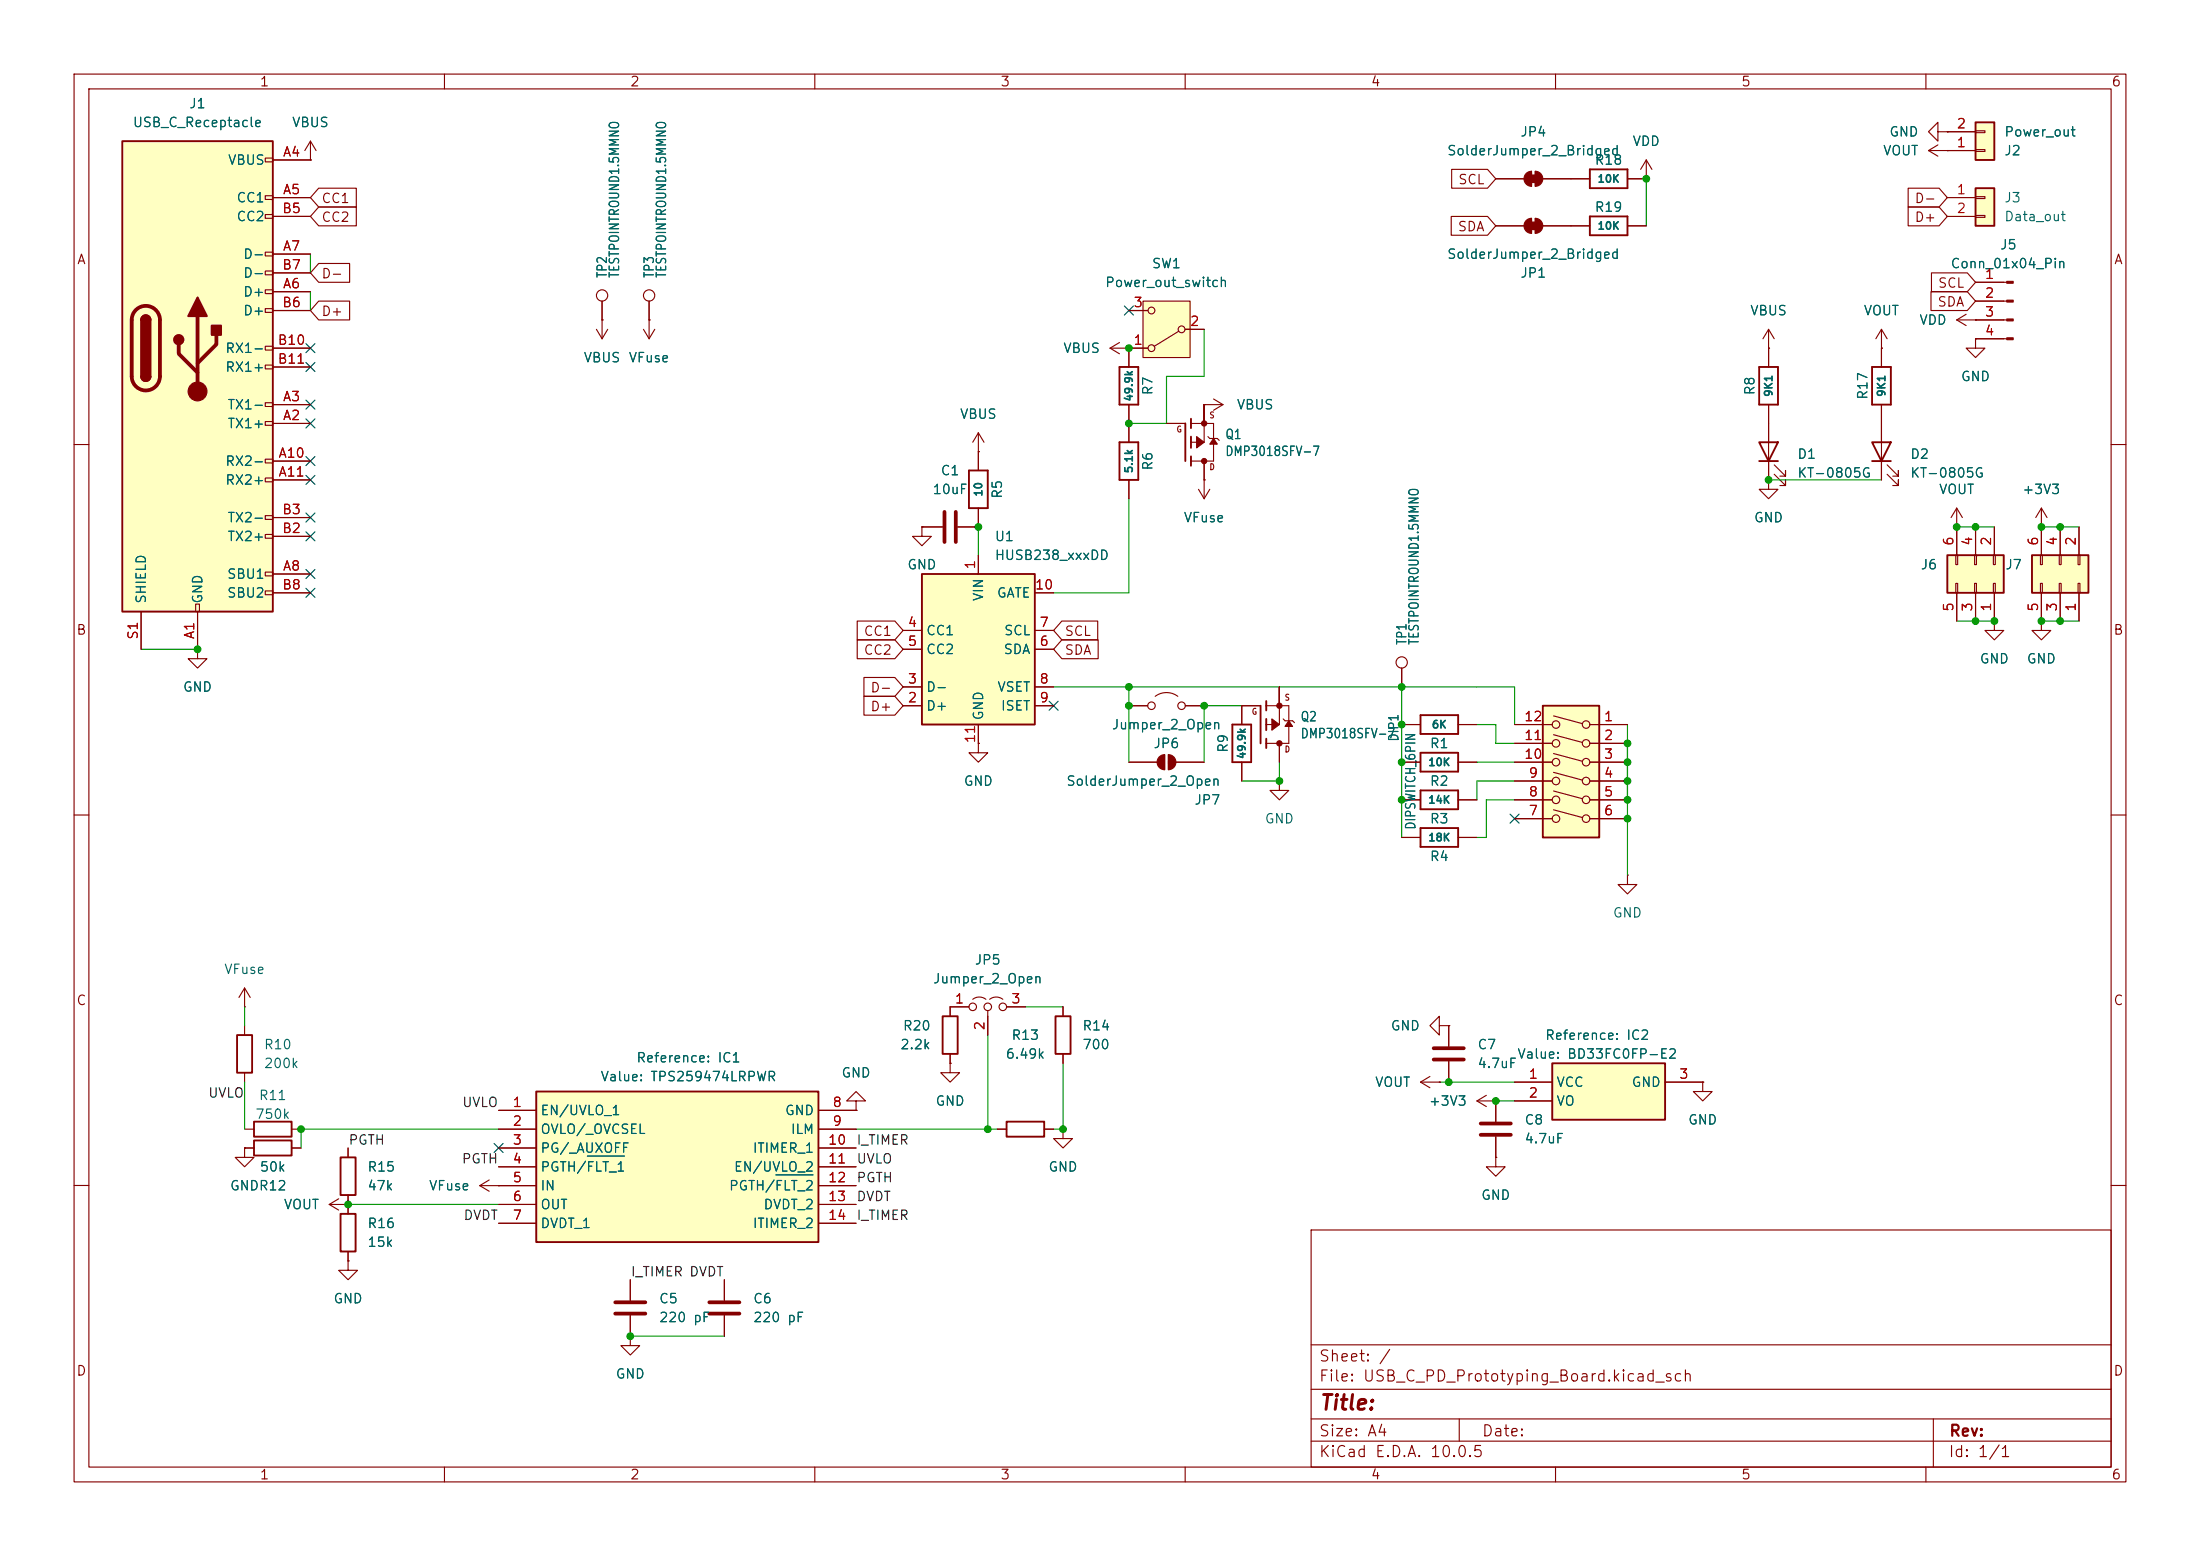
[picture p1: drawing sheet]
<svg xmlns="http://www.w3.org/2000/svg" width="297mm" height="210mm" viewBox="0 0 297 210" stroke-linecap="round" stroke-linejoin="round" font-family="sans-serif">
<g fill="none" stroke="#840000" stroke-width=".15">
<path d="M10 10h277v190h-277zM12 12h273v186h-273zM60 10v2M110 10v2M160 10v2M210 10v2M260 10v2M10 60h2M285 60h2M10 110h2M285 110h2M10 160h2"/>
<path d="M177 166h108v32h-108zM285 160h2M60 198v2M110 198v2M160 198v2M177 194.5h108M177 191.5h108M177 187.5h108M177 181.5h108M197 191.5v3M210 198v2M260 198v2"/>
<path d="M261 191.5v6.5"/>
</g>
<path d="M266.7 16.5h2.5v5.1h-2.5z" fill="#ffffc2"/>
<path d="M266.7 16.5h2.5v5.1h-2.5z" fill="none" stroke="#840000" stroke-width=".25"/>
<g fill="none" stroke="#840000" stroke-width=".15">
<path d="M262.9 17.8h3.8M266.7 17.7h1.3v.2h-1.3zM262.9 20.3h3.8M266.7 20.2h1.3v.2h-1.3zM80.5 44.5l.8 1.2M81.3 43.2h.1M81.3 40.6v5.1M82 44.5l-.7 1.2M87.6 40.6v2.6M219.7 118.1v1.3h1.3l-1.3 1.3-1.3-1.3h1.3M219.7 118.1h.1"/>
<circle cx="81.3" cy="39.9" r=".76"/>
<circle cx="87.6" cy="39.9" r=".76"/>
</g>
<path d="M16.5 19.1h20.3v63.5h-20.3z" fill="#ffffc2"/>
<g fill="none" stroke="#840000" stroke-width=".15">
<path d="M41.9 19.1l-.8 1.2M41.9 19.1l.8 1.2M41.9 19.1v2.5M35.8 21.3h1v.5h-1zM35.8 26.4h1v.5h-1zM35.8 29h1v.5h-1zM35.8 34h1v.5h-1zM35.8 36.6h1v.5h-1zM35.8 39.1h1v.5h-1zM36.8 21.6h5.1M36.8 26.7h5.1M36.8 39.4h5.1"/>
<path d="M36.8 34.3h5.1M36.8 29.2h5.1M36.8 36.8h5.1M41.9 21.6h.1M35.8 41.7h1v.5h-1zM35.8 46.7h1v.5h-1zM35.8 49.3h1v.5h-1zM35.8 54.4h1v.5h-1zM35.8 56.9h1v.5h-1zM36.8 57.2h5.1M36.8 54.6h5.1M36.8 41.9h5.1"/>
<path d="M36.8 47h5.1M36.8 49.5h5.1M35.8 62h1v.5h-1zM35.8 64.5h1v.5h-1zM35.8 69.6h1v.5h-1zM35.8 72.1h1v.5h-1zM35.8 77.2h1v.5h-1zM35.8 79.8h1v.5h-1zM36.8 77.5h5.1M36.8 62.2h5.1M36.8 64.8h5.1M36.8 72.4h5.1"/>
<path d="M36.8 69.9h5.1M19 82.6v5M26.4 81.5h.5v1.1h-.5zM26.7 87.6v1.3h1.2l-1.2 1.3-1.3-1.3h1.3M26.7 87.6h.1M26.7 82.6v5M36.8 80h5.1"/>
</g>
<path d="M16.5 19.1h20.3v63.5h-20.3zM19 43.2a.64 .64 0 0 1 .7-.7 .64 .64 0 0 1 .6 .7M19 50.8a.64 .64 0 0 0 .7 .6 .64 .64 0 0 0 .6-.6" fill="none" stroke="#840000" stroke-width=".25"/>
<path d="M18.3 41.8a1.9 1.9 0 0 1 2.1-.4 1.9 1.9 0 0 1 1.2 1.8v7.6a1.91 1.91 0 0 1-1.9 1.9 1.91 1.91 0 0 1-1.9-1.9v-7.6a1.9 1.9 0 0 1 .5-1.4zM24.1 46.5v1.3l2.6 2.5M26.7 42.7v10.1M29.2 45.2v1.3l-2.5 2.5" fill="none" stroke="#840000" stroke-width=".51"/>
<g fill="#840000" stroke="#840000" stroke-width=".25">
<path d="M19 43.2h1.3v7.6h-1.3z"/>
<path d="M19.2 42.7a.64 .64 0 0 1 .7-.1 .64 .64 0 0 1 .4 .6h-1.3z"/>
<path d="M19 50.8h1.3a.64 .64 0 0 1-.6 .6 .64 .64 0 0 1-.7-.6z"/>
<path d="M26.7 40.1l1.2 2.6h-2.5z"/>
<path d="M28.6 43.9h1.2v1.3h-1.2z"/>
<circle cx="24.1" cy="45.8" r=".63"/>
</g>
<circle cx="26.7" cy="52.8" r="1.27" fill="#840000" stroke="#840000" stroke-width=".15"/>
<path d="M124.5 77.5h15.2v20.3h-15.2z" fill="#ffffc2"/>
<path d="M151.1 59.7h2.6v5.1h-2.6zM160 57.2v5M160.8 56.5v1.3M160.8 58.9v1.6M124.5 77.5h15.2v20.3h-15.2zM130.8 63.5h2.5v5.1h-2.5zM160.8 61.6v1.3" fill="none" stroke="#840000" stroke-width=".25"/>
<g fill="none" stroke="#840000" stroke-width=".15">
<path d="M261.6 17.8v-1.3l-1.3 1.3 1.3 1.3v-1.3h1.3M261.6 19.6l-1.3 .7M262.9 17.8h.1M260.3 20.3l1.3 .8M260.3 20.3h2.6M262.9 20.3h.1M86.9 44.5l.7 1.2M87.6 43.2h.1M87.6 43.2v2.5M88.4 44.5l-.8 1.2M132.1 58.4v5.1M132.1 58.4l-.8 1.3"/>
<path d="M132.1 58.4l.7 1.3M152.4 57.2v2.5M157.5 57.2h2.5M160.8 57.2h3v5h-3M162.6 54.6h.1M162.6 54.6v5.1h-1.8M162.6 54.6h2.5M163.1 58.9l.2 .3h1l.3 .2M163.8 53.8l1.3 .8M165.1 54.6l-1.3 .8M124.5 71.1v1.3h1.2l-1.2 1.3-1.3-1.3h1.3M124.5 71.1h.1"/>
<path d="M124.5 71.1h2.8M132.1 61h.1M132.1 68.6v2.5h-2.8M132.1 74.9v2.6M152.4 64.8v2.5M161.8 66l.8 1.3M162.6 64.8h.1M162.6 62.2v5.1M163.3 66l-.7 1.3M121.9 95.3h2.6M121.9 92.7h2.6M121.9 85.1h2.6"/>
<path d="M121.9 87.6h2.6M132.1 97.8v2.5M139.7 95.3h2.5M139.7 92.7h2.5M139.7 85.1h2.5M139.7 87.6h2.5M139.7 80h2.5M189.2 90.2v2.5"/>
<circle cx="189.2" cy="89.4" r=".76"/>
</g>
<path d="M127.5 69.1v4.1M129 69.1v4.1" fill="none" stroke="#840000" stroke-width=".51"/>
<g fill="#840000" stroke="#840000" stroke-width=".14">
<circle cx="162.6" cy="57.2" r=".36"/>
<circle cx="162.6" cy="62.2" r=".36"/>
</g>
<g fill="#840000" stroke="#840000" stroke-width=".15">
<path d="M161.5 58.9l1.1 .8-1.1 .8z"/>
<path d="M163.8 59.2l.5 .7h-1z"/>
</g>
<path d="M266.7 25.4h2.5v5.1h-2.5z" fill="#ffffc2"/>
<path d="M266.7 25.4h2.5v5.1h-2.5zM151.1 49.5h2.6v5.1h-2.6z" fill="none" stroke="#840000" stroke-width=".25"/>
<path d="M262.9 26.7h3.8M262.9 29.2h3.8M266.7 26.5h1.3v.3h-1.3zM266.7 29.1h1.3v.2h-1.3zM149.9 47l1.2 .8M149.9 47h2.5M151.1 46.2l-1.2 .8M152.4 47h.1M152.4 47v2.5M152.4 54.6v2.6" fill="none" stroke="#840000" stroke-width=".15"/>
<path d="M154.3 40.6h6.4v7.7h-6.4z" fill="#ffffc2"/>
<g fill="none" stroke="#840000" stroke-width=".15">
<path d="M266.7 38.1h4.2M152.4 47h2.5M152.4 41.9h2.5M154.3 40.6h6.4v7.7h-6.4zM159.1 44.7l-3.3 2M160 44.5h2.6M266.7 40.6h4.2M266.7 43.2h4.2M266.7 45.7h4.2M152.4 95.3h2.5M156 94a2.54 2.54 0 0 1 3 0M160 95.3h2.6"/>
<path d="M170.2 95.3h-2.6v2.5M170.9 95.3h3.1v5h-3.1M172.7 92.7v5.1h-1.8M173.2 97l.3 .3h1l.3 .2M132.1 100.3v1.3h1.2l-1.2 1.3-1.3-1.3h1.3M132.1 100.3h.1M152.4 102.9h3.8M157.2 101.9v2M157.7 101.9v2M158.7 102.9h3.9M167.6 102.9v2.5M172.7 105.4v1.3h1.3l-1.3 1.3-1.3-1.3h1.3"/>
<path d="M172.7 105.4h.1M172.7 100.3v2.6M143.5 152.4v1.3h1.3l-1.3 1.2-1.3-1.2h1.3M143.5 152.4h.1M191.8 146.1l1.2 .7M191.8 146.1h2.5M193 145.3l-1.2 .8M194.3 146.1h.1M199.4 148.6l1.3 .8M199.4 148.6h2.5M200.7 147.8l-1.3 .8M201.9 156.2v1.3h1.3l-1.3 1.3-1.2-1.3h1.2"/>
<path d="M201.9 156.2h.1M201.9 148.6h.1M201.9 148.6v2.8M201.9 153.4v2.8"/>
<circle cx="155.4" cy="41.9" r=".46"/>
<circle cx="155.4" cy="47" r=".46"/>
<circle cx="159.5" cy="44.5" r=".46"/>
<circle cx="155.4" cy="95.3" r=".51"/>
<circle cx="159.5" cy="95.3" r=".51"/>
</g>
<g fill="#840000" stroke="#840000" stroke-width=".15">
<path d="M270.9 38h.9v.2h-.9z"/>
<path d="M270.9 40.5h.9v.3h-.9z"/>
<path d="M270.9 43.1h.9v.2h-.9z"/>
<path d="M270.9 45.6h.9v.2h-.9z"/>
<path d="M157.7 101.9a1.02 1.02 0 0 1 1 1 1.02 1.02 0 0 1-1 1z"/>
<path d="M156.5 102.2l.4-.3h.3v2a1.02 1.02 0 0 1-.9-.6 1.02 1.02 0 0 1 .2-1.1z"/>
<path d="M171.7 97l1 .8-1 .8z"/>
<path d="M174 97.3l.5 .7h-1z"/>
</g>
<path d="M199.9 153.2h4.1M199.9 151.6h4.1" fill="none" stroke="#840000" stroke-width=".51"/>
<path d="M166.4 97.8h2.5v5.1h-2.5zM170.2 95.3v5M170.9 94.6v1.3M170.9 97v1.6M170.9 99.7v1.3" fill="none" stroke="#840000" stroke-width=".25"/>
<g fill="#840000" stroke="#840000" stroke-width=".14">
<circle cx="172.7" cy="95.3" r=".36"/>
<circle cx="172.7" cy="100.3" r=".36"/>
</g>
<path d="M209.5 143.5h15.3v7.6h-15.3z" fill="#ffffc2"/>
<path d="M191.8 96.5h5v2.6h-5zM191.8 101.6h5v2.5h-5zM209.5 143.5h15.3v7.6h-15.3z" fill="none" stroke="#840000" stroke-width=".25"/>
<g fill="none" stroke="#840000" stroke-width=".15">
<path d="M201.9 24.1h3.8M206.8 23.1v2M207.3 23.1v2M208.3 24.1h3.8M189.2 97.8h2.6M196.8 97.8h2.6M189.2 102.9h2.6M196.8 102.9h2.6M194.3 138.4v-1.2l-1.3 1.2 1.3 1.3v-1.3h1.3M195.6 138.4h.1M195.6 138.4v2.8M195.6 143.3v2.8"/>
<path d="M204.5 146.1h5M204.5 148.6h5M224.8 146.1h5.1M229.9 146.1v1.2h1.2l-1.2 1.3-1.3-1.3h1.3M229.9 146.1h.1"/>
</g>
<g fill="#840000" stroke="#840000" stroke-width=".15">
<path d="M206.5 23.6h1v1h-1z"/>
<path d="M206 23.4l.4-.2 .4-.1v2a1.02 1.02 0 0 1-1-.6 1.02 1.02 0 0 1 .2-1.1z"/>
<path d="M207.3 23.1a1.02 1.02 0 0 1 1 1 1.02 1.02 0 0 1-1 1z"/>
</g>
<path d="M193.5 143h4.1M193.5 141.5h4.1" fill="none" stroke="#840000" stroke-width=".51"/>
<path d="M208.3 95.3h7.6v17.7h-7.6z" fill="#ffffc2"/>
<g fill="none" stroke="#840000" stroke-width=".15">
<path d="M201.9 30.5h3.8M206.8 29.5v2M207.3 29.5v2M208.3 30.5h6.3M219.7 30.5h2.5M238.8 47v2.5M238.8 54.6v10.2M254 47v2.5M254 54.6v10.2M266.7 45.7v1.3h1.3l-1.3 1.3-1.3-1.3h1.3M266.7 45.7h.1M238.8 64.8v1.2h1.2l-1.2 1.3-1.3-1.3h1.3"/>
<path d="M238.8 64.8h.1M239.5 64l1.5 1.5v-.7v.7h-.7M239.5 62.7l1.5 1.6v-.8v.8h-.7M254.8 64l1.5 1.5v-.7v.7h-.8M254.8 62.7l1.5 1.6v-.8v.8h-.8M204.5 97.8h5M209.7 96.6l3.9 1.1M209.7 99.2l3.9 1M214.6 97.8h5.1M269.2 83.8v1.3h1.3l-1.3 1.3-1.2-1.3h1.2M269.2 83.8h.1M275.6 83.8v1.3h1.3l-1.3 1.3-1.3-1.3h1.3"/>
<path d="M275.6 83.8h.1M189.2 108h2.6M189.2 113h2.6M196.8 108h2.6M196.8 113h2.6M204.5 100.3h5M204.5 102.9h5M204.5 105.4h5M204.5 108h5M204.5 110.5h5M209.7 101.7l3.9 1M209.7 104.2l3.9 1.1"/>
<path d="M209.7 106.8l3.9 1M209.7 109.3l3.9 1M214.6 100.3h5.1M214.6 102.9h5.1M214.6 105.4h5.1M214.6 108h5.1M214.6 110.5h5.1M33 138.4v1.3M130.8 135.9h-2.5v1.3M131.3 134.9a1.44 1.44 0 0 1 1.8 0M133.3 136.4v3.3M133.6 134.9a1.44 1.44 0 0 1 1.8 0"/>
<path d="M135.9 135.9h2.5M143.5 135.9v1.3M33 154.9v1.3h1.3l-1.3 1.3-1.3-1.3h1.3M33 154.9h.1M33 144.8v1.3M33 154.9h1.3M39.4 154.9h1.2M47 154.9v1.3M66 159.3l-1.2 .7M115.6 148.6h1.2l-1.2-1.3-1.3 1.3h1.3v1.3M115.6 149.9h.1M128.3 143.5v1.3h1.2l-1.2 1.3-1.3-1.3h1.3"/>
<path d="M128.3 143.5h.1M128.3 142.2v1.3M134.6 152.4h1.3M141 152.4h1.2M143.5 142.2v1.3M44.4 162.6l1.3 .7M44.4 162.6h2.6M45.7 161.8l-1.3 .8M47 170.2v1.3h1.3l-1.3 1.2-1.3-1.2h1.3M47 170.2h.1M47 162.6h.1M47 161.3v2.5"/>
<path d="M47 168.9v1.3M64.8 160l1.2 .8M64.8 160h2.5M67.3 160h.1M85.1 172.7v2.8M85.1 177.5v2.8M97.8 172.7v2.8M97.8 177.5v2.8M85.1 180.3v1.3h1.3l-1.3 1.3-1.3-1.3h1.3M85.1 180.3h.1"/>
<circle cx="210.1" cy="97.8" r=".51"/>
<circle cx="214.1" cy="97.8" r=".51"/>
<circle cx="210.1" cy="100.3" r=".51"/>
<circle cx="210.1" cy="105.4" r=".51"/>
<circle cx="210.1" cy="102.9" r=".51"/>
<circle cx="210.1" cy="108" r=".51"/>
<circle cx="210.1" cy="110.5" r=".51"/>
<circle cx="214.1" cy="110.5" r=".51"/>
<circle cx="214.1" cy="100.3" r=".51"/>
<circle cx="214.1" cy="108" r=".51"/>
<circle cx="214.1" cy="102.9" r=".51"/>
<circle cx="214.1" cy="105.4" r=".51"/>
<circle cx="131.3" cy="135.9" r=".51"/>
<circle cx="133.4" cy="135.9" r=".51"/>
<circle cx="135.4" cy="135.9" r=".51"/>
</g>
<g fill="none" stroke="#840000" stroke-width=".25">
<path d="M214.6 29.2h5.1v2.6h-5.1zM237.5 59.7h2.5l-1.2 2.5zM237.5 49.5h2.5v5.1h-2.5zM252.7 59.7h2.6l-1.3 2.5zM252.7 49.5h2.6v5.1h-2.6zM237.5 62.2h2.5M252.7 62.2h2.6M208.3 95.3h7.6v17.7h-7.6zM191.8 106.7h5v2.5h-5zM191.8 111.8h5v2.5h-5zM32 139.7h2v5.1h-2zM127.3 137.2h2v5h-2z"/>
<path d="M142.5 137.2h2v5h-2zM34.3 153.9h5.1v2.1h-5.1zM46 156.2h2v5.1h-2zM135.9 151.4h5.1v2h-5.1zM46 163.8h2v5.1h-2z"/>
</g>
<path d="M83.1 177.3h4M83.1 175.8h4M95.8 177.3h4M95.8 175.8h4" fill="none" stroke="#840000" stroke-width=".51"/>
<g fill="#840000" stroke="#840000" stroke-width=".15">
<path d="M206.5 30h1v1h-1z"/>
<path d="M206 29.8l.4-.3h.4v2a1.02 1.02 0 0 1-1-.6 1.02 1.02 0 0 1 .2-1.1z"/>
<path d="M207.3 29.5a1.02 1.02 0 0 1 1 1 1.02 1.02 0 0 1-1 1z"/>
</g>
<path d="M274.3 74.9h7.6v5.1h-7.6z" fill="#ffffc2"/>
<path d="M214.6 22.9h5.1v2.5h-5.1zM274.3 74.9h7.6v5.1h-7.6z" fill="none" stroke="#840000" stroke-width=".25"/>
<g fill="none" stroke="#840000" stroke-width=".15">
<path d="M212.1 24.1h2.5M219.7 24.1h2.5M222.2 24.1h.1M222.2 21.6l-.7 1.3M222.2 21.6l.8 1.3M222.2 21.6v2.5M275.5 78.7h.2v1.3h-.2zM275.5 74.9h.2v1.3h-.2zM275.6 71.1v3.8M278 78.7h.3v1.3h-.3zM278 74.9h.3v1.3h-.3zM278.1 71.1v3.8"/>
<path d="M280.5 78.7h.3v1.3h-.3zM280.5 74.9h.3v1.3h-.3zM280.7 71.1v3.8M275.6 80v3.8M278.1 80v3.8M280.7 80v3.8"/>
</g>
<path d="M262.9 74.9h7.6v5.1h-7.6z" fill="#ffffc2"/>
<path d="M262.9 74.9h7.6v5.1h-7.6z" fill="none" stroke="#840000" stroke-width=".25"/>
<g fill="none" stroke="#840000" stroke-width=".15">
<path d="M264 78.7h.3v1.3h-.3zM264 74.9h.3v1.3h-.3zM264.2 71.1v3.8M266.6 78.7h.2v1.3h-.2zM266.6 74.9h.2v1.3h-.2zM266.7 71.1v3.8M269.1 78.7h.3v1.3h-.3zM269.1 74.9h.3v1.3h-.3zM269.2 71.1v3.8M275.6 71.1h.1M275.6 68.6l-.8 1.3M275.6 68.6l.8 1.3"/>
<path d="M275.6 68.6v2.5M264.2 80v3.8M266.7 80v3.8M269.2 80v3.8"/>
</g>
<path d="M72.4 147.3h38.1v20.3h-38.1z" fill="#ffffc2"/>
<path d="M34.3 151.4h5.1v2h-5.1zM72.4 147.3h38.1v20.3h-38.1z" fill="none" stroke="#840000" stroke-width=".25"/>
<g fill="none" stroke="#840000" stroke-width=".15">
<path d="M262.9 17.8h.1M262.9 17.8h3.8M36.8 21.6h5.1M36.8 26.7h5.1M36.8 39.4h5.1M36.8 34.3h5.1M36.8 29.2h5.1M36.8 36.8h5.1M41.9 21.6h.1M43 25.4h5.1v2.5h-5.1l-1.1-1.2zM43 27.9h5.1v2.6h-5.1l-1.1-1.3zM43 35.6h4.2v2.5h-4.2l-1.1-1.3z"/>
<path d="M195.9 29.2h4.9l1.1 1.3-1.1 1.3h-4.9zM196 22.9h4.8l1.1 1.2-1.1 1.3h-4.8zM201.9 30.5h3.8M201.9 24.1h3.8M208.3 30.5h6.3M208.3 24.1h6.3M219.7 30.5h2.5M219.7 24.1h2.5M222.2 24.1h.1M257.6 25.4h4.2l1.1 1.3-1.1 1.2h-4.2zM257.6 27.9h4.2l1.1 1.3-1.1 1.3h-4.2zM260.7 39.4h4.9l1.1 1.2-1.1 1.3h-4.9z"/>
<path d="M260.7 36.8h4.9l1.1 1.3-1.1 1.3h-4.9zM262.9 20.3h.1M262.9 20.3h3.8M266.7 38.1h3.8M36.8 47h5.1M36.8 41.9h5.1M36.8 57.2h5.1M36.8 54.6h5.1M36.8 49.5h5.1M43 40.6h4.2v2.6h-4.2l-1.1-1.3zM81.3 43.2h.1M81.3 40.6v2.6"/>
<path d="M87.6 43.2h.1M87.6 40.6v2.6M152.4 47h.1M152.4 47h2.5M152.4 41.9h2.5M152.4 47v2.5M152.4 54.6v5.1M157.5 57.2h2.5M160 44.5h2.6M162.6 54.6h.1M162.6 54.6v2.6M238.8 47h.1"/>
<path d="M238.8 44.5l-.8 1.2M238.8 44.5l.7 1.2M238.8 44.5v5M238.8 54.6v5.1M254 47h.1M254 44.5l-.8 1.2M254 44.5l.8 1.2M254 44.5v5M254 54.6v5.1M264.2 43.2l1.2 .7M264.2 43.2h6.3M265.4 42.4l-1.2 .8"/>
<path d="M266.7 43.2h.1M266.7 45.7h.1M266.7 40.6h3.8M266.7 45.7h3.8M36.8 77.5h5.1M36.8 62.2h5.1M36.8 64.8h5.1M36.8 72.4h5.1M36.8 69.9h5.1M124.5 71.1h.1M124.5 71.1h2.8M132.1 61h.1"/>
<path d="M132.1 61v2.5M132.1 68.6v2.5h-2.8M132.1 74.9v2.6M152.4 64.8v2.5M162.6 64.8h.1M162.6 62.2v2.6M238.8 64.8h.1M238.8 62.2v2.6M254 62.2v2.6M264.2 71.1h.1M264.2 68.6l-.8 1.3M264.2 68.6l.7 1.3"/>
<path d="M264.2 68.6v6.3M266.7 71.1v3.8M269.2 71.1v3.8M275.6 71.1h.1M275.6 71.1v3.8M278.1 71.1v3.8M280.7 71.1v3.8M19 82.6v5M26.7 87.6h.1M26.7 82.6v5M36.8 80h5.1M115.7 86.4h5.1l1.1 1.2-1.1 1.3h-5.1z"/>
<path d="M115.7 83.8h5.1l1.1 1.3-1.1 1.3h-5.1zM116.6 94h4.2l1.1 1.3-1.1 1.2h-4.2zM116.6 91.4h4.2l1.1 1.3-1.1 1.3h-4.2zM121.9 95.3h2.6M121.9 92.7h2.6M121.9 85.1h2.6M121.9 87.6h2.6M132.1 97.8v2.5M139.7 95.3h2.5M139.7 92.7h2.5M139.7 85.1h2.5M139.7 87.6h2.5"/>
<path d="M139.7 80h2.5M143.4 86.4h4.9v2.5h-4.9l-1.2-1.3zM143.4 83.8h4.8v2.6h-4.8l-1.2-1.3zM152.4 95.3h2.5M160 95.3h2.6M170.2 95.3h-2.6v2.5M172.7 92.7v2.6M189.2 90.2v2.5M189.2 97.8h2.6M196.8 97.8h2.6M204.5 97.8h5M214.6 97.8h5.1"/>
<path d="M264.2 80v3.8M266.7 80v3.8M269.2 83.8h.1M269.2 80v3.8M275.6 83.8h.1M275.6 80v3.8M278.1 80v3.8M280.7 80v3.8M132.1 100.3h.1M152.4 102.9h3.8M158.7 102.9h3.9M167.6 102.9v2.5"/>
<path d="M172.7 100.3v2.6M189.2 113h2.6M189.2 108h2.6M189.2 102.9h2.6M196.8 113h2.6M196.8 108h2.6M196.8 102.9h2.6M204.5 108h5M204.5 100.3h5M204.5 102.9h5M204.5 105.4h5M204.5 110.5h5"/>
<path d="M214.6 108h5.1M214.6 100.3h5.1M214.6 102.9h5.1M214.6 105.4h5.1M214.6 110.5h5.1M33 135.9h.1M33 133.4l-.7 1.2M33 133.4l.8 1.2M33 133.4v2.5M130.8 135.9h-2.5v1.3M133.3 137.2v2.5M135.9 135.9h2.5"/>
<path d="M143.5 135.9v1.3M195.6 138.4h.1M195.6 138.4v2.8M33 154.9h.1M33 152.4h1.3M33 154.9h1.3M39.4 152.4h1.2M39.4 154.9h1.2M47 154.9v1.3M67.3 149.9h5.1M67.3 152.4h5.1M67.3 154.9h5.1"/>
<path d="M67.3 157.5h5.1M110.5 149.9h5.1M110.5 152.4h5.1M110.5 154.9h5.1M110.5 157.5h5.1M115.6 149.9h.1M128.3 143.5h.1M128.3 142.2v1.3M134.6 152.4h1.3M141 152.4h1.2M143.5 152.4h.1M143.5 142.2v1.3"/>
<path d="M194.3 146.1h.1M195.6 143.3v2.8M201.9 148.6h.1M201.9 156.2h.1M201.9 148.6v2.8M201.9 153.4v2.8M204.5 146.1h5M204.5 148.6h5M224.8 146.1h5.1M229.9 146.1h.1M47 170.2h.1M47 162.6h.1"/>
<path d="M47 161.3v2.5M47 168.9v1.3M67.3 160h.1M67.3 160h5.1M67.3 162.6h5.1M67.3 165.1h5.1M85.1 172.7v2.8M85.1 177.5v2.8M97.8 172.7v2.8M97.8 177.5v2.8M110.5 160h5.1M110.5 162.6h5.1"/>
<path d="M110.5 165.1h5.1M85.1 180.3h.1"/>
</g>
<path d="M79.3 156h5M104.7 158.6h5.1" fill="none" stroke="#006464" stroke-width=".15"/>
<g fill="none" stroke="#009600" stroke-width=".15">
<path d="M41.9 34.3v2.5M41.9 39.4v2.5M222.2 24.1v6.4M162.6 44.5v6.3h-5.1v6.4h-5.1M132.1 71.1v3.8M152.4 67.3v12.7h-10.2M238.8 64.8h15.2M264.2 71.1h5M275.6 71.1h5.1M19 87.6h7.7M142.2 92.7h62.3v5.1M152.4 92.7v10.2"/>
<path d="M167.6 95.3h-5v7.6M189.2 92.7v20.3M199.4 97.8h2.5v2.5h2.6M219.7 97.8v20.3M264.2 83.8h5M275.6 83.8h5.1M172.7 102.9v2.5h-5.1M199.4 102.9h5.1M204.5 108h-3.8v5h-1.3M204.5 105.4h-5.1v2.6M33 135.9v2.5M133.3 139.7v12.7"/>
<path d="M138.4 135.9h5.1M33 146.1v6.3M67.3 152.4h-26.7v2.5M115.6 152.4h19M143.5 143.5v8.9h-1.3M194.3 146.1h10.2M201.9 148.6h2.6M47 162.6h20.3M85.1 180.3h12.7"/>
</g>
<g fill="none" stroke="#000084" stroke-width=".15">
<path d="M41.3 56.5l1.2 1.3M41.3 46.4l1.2 1.2M41.3 54l1.2 1.2M41.3 48.9l1.2 1.2M42.5 56.5l-1.2 1.3M42.5 46.4l-1.2 1.2M42.5 54l-1.2 1.2M42.5 48.9l-1.2 1.2M151.8 41.3l1.2 1.2M153 41.3l-1.2 1.2M41.3 69.2l1.2 1.3M41.3 71.8l1.2 1.2"/>
<path d="M41.3 79.4l1.2 1.2M41.3 76.9l1.2 1.2M41.3 61.6l1.2 1.2M41.3 64.2l1.2 1.2M42.5 69.2l-1.2 1.3M42.5 71.8l-1.2 1.2M42.5 79.4l-1.2 1.2M42.5 76.9l-1.2 1.2M42.5 61.6l-1.2 1.2M42.5 64.2l-1.2 1.2M141.6 94.6l1.2 1.3M142.8 94.6l-1.2 1.3"/>
<path d="M203.9 109.9l1.2 1.2M205.1 109.9l-1.2 1.2M66.7 154.3l1.2 1.2M67.9 154.3l-1.2 1.2"/>
</g>
<g fill="#009600" stroke="#009600" stroke-width=".14">
<circle cx="278.1" cy="71.1" r=".46"/>
<circle cx="275.6" cy="71.1" r=".46"/>
<circle cx="266.7" cy="83.8" r=".46"/>
<circle cx="269.2" cy="83.8" r=".46"/>
<circle cx="264.2" cy="71.1" r=".46"/>
<circle cx="266.7" cy="71.1" r=".46"/>
<circle cx="278.1" cy="83.8" r=".46"/>
<circle cx="275.6" cy="83.8" r=".46"/>
<circle cx="47" cy="162.6" r=".46"/>
<circle cx="85.1" cy="180.3" r=".46"/>
<circle cx="40.6" cy="152.4" r=".46"/>
<circle cx="152.4" cy="95.3" r=".46"/>
<circle cx="152.4" cy="92.7" r=".46"/>
<circle cx="152.4" cy="47" r=".46"/>
<circle cx="152.4" cy="57.2" r=".46"/>
<circle cx="162.6" cy="95.3" r=".46"/>
<circle cx="132.1" cy="71.1" r=".46"/>
<circle cx="219.7" cy="100.3" r=".46"/>
<circle cx="219.7" cy="102.9" r=".46"/>
<circle cx="189.2" cy="97.8" r=".46"/>
<circle cx="189.2" cy="92.7" r=".46"/>
<circle cx="219.7" cy="110.5" r=".46"/>
<circle cx="219.7" cy="108" r=".46"/>
<circle cx="219.7" cy="105.4" r=".46"/>
<circle cx="189.2" cy="102.9" r=".46"/>
<circle cx="189.2" cy="108" r=".46"/>
<circle cx="195.6" cy="146.1" r=".46"/>
<circle cx="143.5" cy="152.4" r=".46"/>
<circle cx="133.3" cy="152.4" r=".46"/>
<circle cx="172.7" cy="105.4" r=".46"/>
<circle cx="201.9" cy="148.6" r=".46"/>
<circle cx="26.7" cy="87.6" r=".46"/>
<circle cx="222.2" cy="24.1" r=".46"/>
<circle cx="238.8" cy="64.8" r=".46"/>
</g>
<text font-size="2" fill="#840000" x="178" y="190.8">Title:</text>
<g font-size="1.5" fill="#840000">
<text x="178" y="184.1">Sheet: /</text>
<text x="178" y="186.8">File: USB_C_PD_Prototyping_Board.kicad_sch</text>
<text x="178" y="197">KiCad E.D.A. 10.0.5</text>
<text x="178" y="194.2">Size: A4</text>
<text x="200" y="194.2">Date:</text>
<text x="263" y="197">Id: 1/1</text>
<text x="263" y="194.2">Rev:</text>
</g>
<g font-size="1.3" fill="#840000">
<text x="35" y="12">1</text>
<text x="85" y="12">2</text>
<text x="135" y="12">3</text>
<text x="185" y="12">4</text>
<text x="235" y="12">5</text>
<text x="285" y="12">6</text>
<text x="43.3" y="27.7">CC1</text>
<text x="196.8" y="25.2">SCL</text>
<text x="258.4" y="27.7">D-</text>
<text x="10.3" y="36">A</text>
<text x="43.3" y="30.3">CC2</text>
<text x="196.7" y="31.5">SDA</text>
<text x="258.4" y="30.3">D+</text>
<text x="285.3" y="36">A</text>
<text x="43.3" y="37.9">D-</text>
<text x="261.5" y="41.7">SDA</text>
<text x="261.5" y="39.2">SCL</text>
<text x="43.3" y="43">D+</text>
<text x="10.2" y="86">B</text>
<text x="116.5" y="88.7">CC2</text>
<text x="116.5" y="86.1">CC1</text>
<text x="143.6" y="88.7">SDA</text>
<text x="143.6" y="86.1">SCL</text>
<text x="285.2" y="86">B</text>
<text x="117.4" y="93.8">D-</text>
<text x="117.4" y="96.3">D+</text>
<text x="10.2" y="136">C</text>
<text x="285.2" y="136">C</text>
<text x="10.2" y="186">D</text>
<text x="285.2" y="186">D</text>
<text x="35" y="200">1</text>
<text x="85" y="200">2</text>
<text x="135" y="200">3</text>
<text x="185" y="200">4</text>
<text x="235" y="200">5</text>
<text x="285" y="200">6</text>
</g>
<g font-size="1.3" fill="#006464">
<text x="17.8" y="17.5">USB_C_Receptacle</text>
<text x="25.5" y="14.9">J1</text>
<text x="39.3" y="17.5">VBUS</text>
<text x="30.7" y="22.6">VBUS</text>
<text x="195.3" y="21.3">SolderJumper_2_Bridged</text>
<text x="205.2" y="18.7">JP4</text>
<text x="215.2" y="22.6">R18</text>
<text x="220.3" y="20">VDD</text>
<text x="254.1" y="21.3">VOUT</text>
<text x="255" y="18.7">GND</text>
<text x="270.5" y="21.3">J2</text>
<text x="270.5" y="18.7">Power_out</text>
<text x="31.8" y="27.6">CC1</text>
<text x="215.2" y="28.9">R19</text>
<text x="270.5" y="27.6">J3</text>
<text x="31.8" y="30.2">CC2</text>
<text x="32.7" y="35.3">D-</text>
<text x="195.3" y="35.3">SolderJumper_2_Bridged</text>
<text x="269.9" y="34">J5</text>
<text x="270.5" y="30.2">Data_out</text>
<text x="32.7" y="40.3">D+</text>
<text x="32.7" y="37.8">D-</text>
<text x="82.2" y="37.6" transform="rotate(-90 82.2 37.6)">TP2</text>
<text x="83.9" y="37.6" transform="rotate(-90 83.9 37.6)">TESTPOINTROUND1.5MMNO</text>
<text x="88.6" y="37.6" transform="rotate(-90 88.6 37.6)">TP3</text>
<text x="90.2" y="37.6" transform="rotate(-90 90.2 37.6)">TESTPOINTROUND1.5MMNO</text>
<text x="149.1" y="39.1">Power_out_switch</text>
<text x="155.4" y="36.5">SW1</text>
<text x="205.2" y="37.8">JP1</text>
<text x="263.2" y="36.5">Conn_01x04_Pin</text>
<text x="30.3" y="48">RX1-</text>
<text x="32.7" y="42.9">D+</text>
<text x="143.5" y="48">VBUS</text>
<text x="236.2" y="42.9">VBUS</text>
<text x="251.5" y="42.9">VOUT</text>
<text x="259" y="44.1">VDD</text>
<text x="30.3" y="50.5">RX1+</text>
<text x="78.7" y="49.2">VBUS</text>
<text x="84.8" y="49.2">VFuse</text>
<text x="155.9" y="53.4" transform="rotate(-90 155.9 53.4)">R7</text>
<text x="237.2" y="53.4" transform="rotate(-90 237.2 53.4)">R8</text>
<text x="264.6" y="51.8">GND</text>
<text x="30.6" y="58.1">TX1+</text>
<text x="30.6" y="55.6">TX1-</text>
<text x="129.5" y="56.8">VBUS</text>
<text x="165.3" y="59.6">Q1</text>
<text x="166.9" y="55.6">VBUS</text>
<text x="252.4" y="54" transform="rotate(-90 252.4 54)">R17</text>
<text x="30.3" y="63.2">RX2-</text>
<text x="30.3" y="65.7">RX2+</text>
<text x="126.9" y="64.5">C1</text>
<text x="155.9" y="63.6" transform="rotate(-90 155.9 63.6)">R6</text>
<text x="165.3" y="61.9">DMP3018SFV-7</text>
<text x="242.6" y="62.2">D1</text>
<text x="242.6" y="64.8">KT-0805G</text>
<text x="257.8" y="62.2">D2</text>
<text x="257.8" y="64.8">KT-0805G</text>
<text x="30.6" y="70.8">TX2-</text>
<text x="125.8" y="67">10uF</text>
<text x="135.6" y="67.4" transform="rotate(-90 135.6 67.4)">R5</text>
<text x="159.7" y="70.8">VFuse</text>
<text x="236.7" y="70.8">GND</text>
<text x="261.7" y="67">VOUT</text>
<text x="272.9" y="67">+3V3</text>
<text x="30.6" y="73.4">TX2+</text>
<text x="122.4" y="77.2">GND</text>
<text x="134.2" y="73.4">U1</text>
<text x="134.2" y="75.9">HUSB238_xxxDD</text>
<text x="259.2" y="77.2">J6</text>
<text x="270.6" y="77.2">J7</text>
<text x="20" y="81.6" transform="rotate(-90 20 81.6)">SHIELD</text>
<text x="27.6" y="81.6" transform="rotate(-90 27.6 81.6)">GND</text>
<text x="30.6" y="78.4">SBU1</text>
<text x="30.6" y="81">SBU2</text>
<text x="133" y="81.2" transform="rotate(-90 133 81.2)">VIN</text>
<text x="134.5" y="81">GATE</text>
<text x="124.9" y="86.1">CC1</text>
<text x="124.9" y="88.6">CC2</text>
<text x="135.4" y="88.6">SDA</text>
<text x="135.5" y="86.1">SCL</text>
<text x="190.2" y="87.1" transform="rotate(-90 190.2 87.1)">TP1</text>
<text x="191.8" y="87.1" transform="rotate(-90 191.8 87.1)">TESTPOINTROUND1.5MMNO</text>
<text x="267.2" y="89.9">GND</text>
<text x="273.5" y="89.9">GND</text>
<text x="24.6" y="93.7">GND</text>
<text x="124.9" y="93.7">D-</text>
<text x="134.6" y="93.7">VSET</text>
<text x="124.9" y="96.2">D+</text>
<text x="133" y="97.3" transform="rotate(-90 133 97.3)">GND</text>
<text x="135" y="96.2">ISET</text>
<text x="150" y="98.8">Jumper_2_Open</text>
<text x="155.6" y="101.3">JP6</text>
<text x="166.1" y="101.7" transform="rotate(-90 166.1 101.7)">R9</text>
<text x="175.5" y="97.7">Q2</text>
<text x="175.5" y="100">DMP3018SFV-7</text>
<text x="189.1" y="100.2" transform="rotate(-90 189.1 100.2)">DIP1</text>
<text x="192.9" y="101.3">R1</text>
<text x="130" y="106.4">GND</text>
<text x="143.9" y="106.4">SolderJumper_2_Open</text>
<text x="192.9" y="106.4">R2</text>
<text x="161.2" y="108.9">JP7</text>
<text x="170.7" y="111.5">GND</text>
<text x="191.4" y="112.1" transform="rotate(-90 191.4 112.1)">DIPSWITCH_6PIN</text>
<text x="192.9" y="111.5">R3</text>
<text x="192.9" y="116.5">R4</text>
<text x="217.6" y="124.2">GND</text>
<text x="30.2" y="131.8">VFuse</text>
<text x="131.5" y="130.5">JP5</text>
<text x="125.9" y="133">Jumper_2_Open</text>
<text x="35.5" y="141.9">R10</text>
<text x="85.8" y="143.7">Reference: IC1</text>
<text x="121.4" y="141.9">2.2k</text>
<text x="121.8" y="139.4">R20</text>
<text x="135.7" y="143.2">6.49k</text>
<text x="136.5" y="140.7">R13</text>
<text x="146" y="139.4">R14</text>
<text x="146" y="141.9">700</text>
<text x="187.7" y="139.4">GND</text>
<text x="199.4" y="141.9">C7</text>
<text x="204.8" y="143.2">Value: BD33FC0FP-E2</text>
<text x="208.5" y="140.7">Reference: IC2</text>
<text x="34.9" y="148.8">R11</text>
<text x="35.5" y="144.5">200k</text>
<text x="81" y="146.3">Value: TPS259474LRPWR</text>
<text x="113.5" y="145.7">GND</text>
<text x="126.2" y="149.6">GND</text>
<text x="185.5" y="147">VOUT</text>
<text x="192.8" y="149.6">+3V3</text>
<text x="199.4" y="144.5">4.7uF</text>
<text x="210" y="147">VCC</text>
<text x="210" y="149.6">VO</text>
<text x="220.2" y="147">GND</text>
<text x="34.4" y="151.3">750k</text>
<text x="72.9" y="150.8">EN/UVLO_1</text>
<text x="72.9" y="153.4">OVLO/_OVCSEL</text>
<text x="72.9" y="155.9">PG/_AUXOFF</text>
<text x="101.5" y="155.9">ITIMER_1</text>
<text x="105.9" y="150.8">GND</text>
<text x="106.7" y="153.4">ILM</text>
<text x="205.7" y="152.1">C8</text>
<text x="205.7" y="154.6">4.7uF</text>
<text x="227.8" y="152.1">GND</text>
<text x="31" y="161">GNDR12</text>
<text x="35" y="158.4">50k</text>
<text x="49.5" y="158.4">R15</text>
<text x="49.5" y="161">47k</text>
<text x="57.8" y="161">VFuse</text>
<text x="72.9" y="158.4">PGTH/FLT_1</text>
<text x="72.9" y="161">IN</text>
<text x="98.3" y="161">PGTH/FLT_2</text>
<text x="99" y="158.4">EN/UVLO_2</text>
<text x="141.4" y="158.4">GND</text>
<text x="38.2" y="163.5">VOUT</text>
<text x="49.5" y="166.1">R16</text>
<text x="72.9" y="163.5">OUT</text>
<text x="72.9" y="166.1">DVDT_1</text>
<text x="101.5" y="166.1">ITIMER_2</text>
<text x="103" y="163.5">DVDT_2</text>
<text x="199.9" y="162.3">GND</text>
<text x="49.5" y="168.6">15k</text>
<text x="44.9" y="176.2">GND</text>
<text x="88.9" y="176.2">C5</text>
<text x="88.9" y="178.8">220 pF</text>
<text x="101.6" y="176.2">C6</text>
<text x="101.6" y="178.8">220 pF</text>
<text x="83" y="186.4">GND</text>
</g>
<g font-size="1.3" fill="#a90000">
<text x="264.1" y="17.6">2</text>
<text x="38.1" y="21.5">A4</text>
<text x="264.1" y="20.2">1</text>
<text x="38" y="29.1">B5</text>
<text x="38.1" y="26.5">A5</text>
<text x="264.1" y="26.5">1</text>
<text x="264.1" y="29.1">2</text>
<text x="38.1" y="34.2">A7</text>
<text x="38" y="41.8">B6</text>
<text x="38" y="36.7">B7</text>
<text x="38.1" y="39.2">A6</text>
<text x="152.9" y="41.8">3</text>
<text x="267.9" y="38">1</text>
<text x="267.9" y="40.5">2</text>
<text x="37.4" y="46.9">B10</text>
<text x="152.9" y="46.9">1</text>
<text x="160.6" y="44.3">2</text>
<text x="267.9" y="43">3</text>
<text x="267.9" y="45.6">4</text>
<text x="37.4" y="49.4">B11</text>
<text x="38.1" y="57">A2</text>
<text x="38.1" y="54.5">A3</text>
<text x="37.5" y="62.1">A10</text>
<text x="37.5" y="64.6">A11</text>
<text x="38" y="69.7">B3</text>
<text x="38" y="72.3">B2</text>
<text x="38.1" y="77.3">A8</text>
<text x="131.9" y="76.9" transform="rotate(-90 131.9 76.9)">1</text>
<text x="264" y="73.8" transform="rotate(-90 264 73.8)">6</text>
<text x="266.6" y="73.8" transform="rotate(-90 266.6 73.8)">4</text>
<text x="269.1" y="73.8" transform="rotate(-90 269.1 73.8)">2</text>
<text x="275.5" y="73.8" transform="rotate(-90 275.5 73.8)">6</text>
<text x="278" y="73.8" transform="rotate(-90 278 73.8)">4</text>
<text x="280.5" y="73.8" transform="rotate(-90 280.5 73.8)">2</text>
<text x="38" y="79.9">B8</text>
<text x="139.6" y="79.9">10</text>
<text x="264" y="82.6" transform="rotate(-90 264 82.6)">5</text>
<text x="266.6" y="82.6" transform="rotate(-90 266.6 82.6)">3</text>
<text x="269.1" y="82.6" transform="rotate(-90 269.1 82.6)">1</text>
<text x="275.5" y="82.6" transform="rotate(-90 275.5 82.6)">5</text>
<text x="278" y="82.6" transform="rotate(-90 278 82.6)">3</text>
<text x="280.5" y="82.6" transform="rotate(-90 280.5 82.6)">1</text>
<text x="18.9" y="86.4" transform="rotate(-90 18.9 86.4)">S1</text>
<text x="26.5" y="86.4" transform="rotate(-90 26.5 86.4)">A1</text>
<text x="122.5" y="85">4</text>
<text x="122.5" y="87.5">5</text>
<text x="140.2" y="87.5">6</text>
<text x="140.2" y="85">7</text>
<text x="122.5" y="95.1">2</text>
<text x="122.5" y="92.6">3</text>
<text x="140.2" y="92.6">8</text>
<text x="140.2" y="95.1">9</text>
<text x="131.9" y="100.4" transform="rotate(-90 131.9 100.4)">11</text>
<text x="205.7" y="100.2">11</text>
<text x="205.7" y="97.7">12</text>
<text x="216.4" y="97.7">1</text>
<text x="216.4" y="100.2">2</text>
<text x="205.7" y="102.7">10</text>
<text x="206.3" y="107.8">8</text>
<text x="206.3" y="105.3">9</text>
<text x="216.4" y="102.7">3</text>
<text x="216.4" y="105.3">4</text>
<text x="216.4" y="107.8">5</text>
<text x="206.3" y="110.4">7</text>
<text x="216.4" y="110.4">6</text>
<text x="128.8" y="135.8">1</text>
<text x="136.4" y="135.8">3</text>
<text x="133.2" y="139.2" transform="rotate(-90 133.2 139.2)">2</text>
<text x="69.1" y="149.7">1</text>
<text x="112.3" y="149.7">8</text>
<text x="206.3" y="145.9">1</text>
<text x="206.3" y="148.5">2</text>
<text x="226.6" y="145.9">3</text>
<text x="69.1" y="152.3">2</text>
<text x="69.1" y="154.8">3</text>
<text x="111.7" y="154.8">10</text>
<text x="112.3" y="152.3">9</text>
<text x="69.1" y="157.3">4</text>
<text x="69.1" y="159.9">5</text>
<text x="111.7" y="157.3">11</text>
<text x="111.7" y="159.9">12</text>
<text x="69.1" y="162.4">6</text>
<text x="69.1" y="165">7</text>
<text x="111.7" y="162.4">13</text>
<text x="111.7" y="165">14</text>
</g>
<g font-size="1.3" fill="#0f0f0f">
<text x="28" y="148.5">UVLO</text>
<text x="62.3" y="149.7">UVLO</text>
<text x="47" y="154.8">PGTH</text>
<text x="115.5" y="154.8">I_TIMER</text>
<text x="62.2" y="157.4">PGTH</text>
<text x="115.5" y="157.4">UVLO</text>
<text x="115.5" y="159.9">PGTH</text>
<text x="62.5" y="165">DVDT</text>
<text x="115.5" y="165">I_TIMER</text>
<text x="115.5" y="162.4">DVDT</text>
<text x="85.1" y="172.6">I_TIMER DVDT</text>
</g>
<g font-size="1" fill="#006464">
<text x="215.6" y="24.9">10K</text>
<text x="215.6" y="31.2">10K</text>
<text x="239.5" y="53.6" transform="rotate(-90 239.5 53.6)">9K1</text>
<text x="254.8" y="53.6" transform="rotate(-90 254.8 53.6)">9K1</text>
<text x="153.2" y="54.3" transform="rotate(-90 153.2 54.3)">49.9k</text>
<text x="153.2" y="64" transform="rotate(-90 153.2 64)">5.1k</text>
<text x="132.8" y="67.1" transform="rotate(-90 132.8 67.1)">10</text>
<text x="193.2" y="98.6">6K</text>
<text x="168.4" y="102.5" transform="rotate(-90 168.4 102.5)">49.9k</text>
<text x="192.7" y="103.6">10K</text>
<text x="192.7" y="108.7">14K</text>
<text x="192.7" y="113.8">18K</text>
</g>
<g font-size=".8" fill="#840000">
<text x="158.8" y="58.6">G</text>
<text x="163.2" y="56.7">S</text>
<text x="163.2" y="63.6">D</text>
<text x="173.4" y="94.8">S</text>
<text x="168.9" y="96.7">G</text>
<text x="173.4" y="101.7">D</text>
</g>
</svg>
